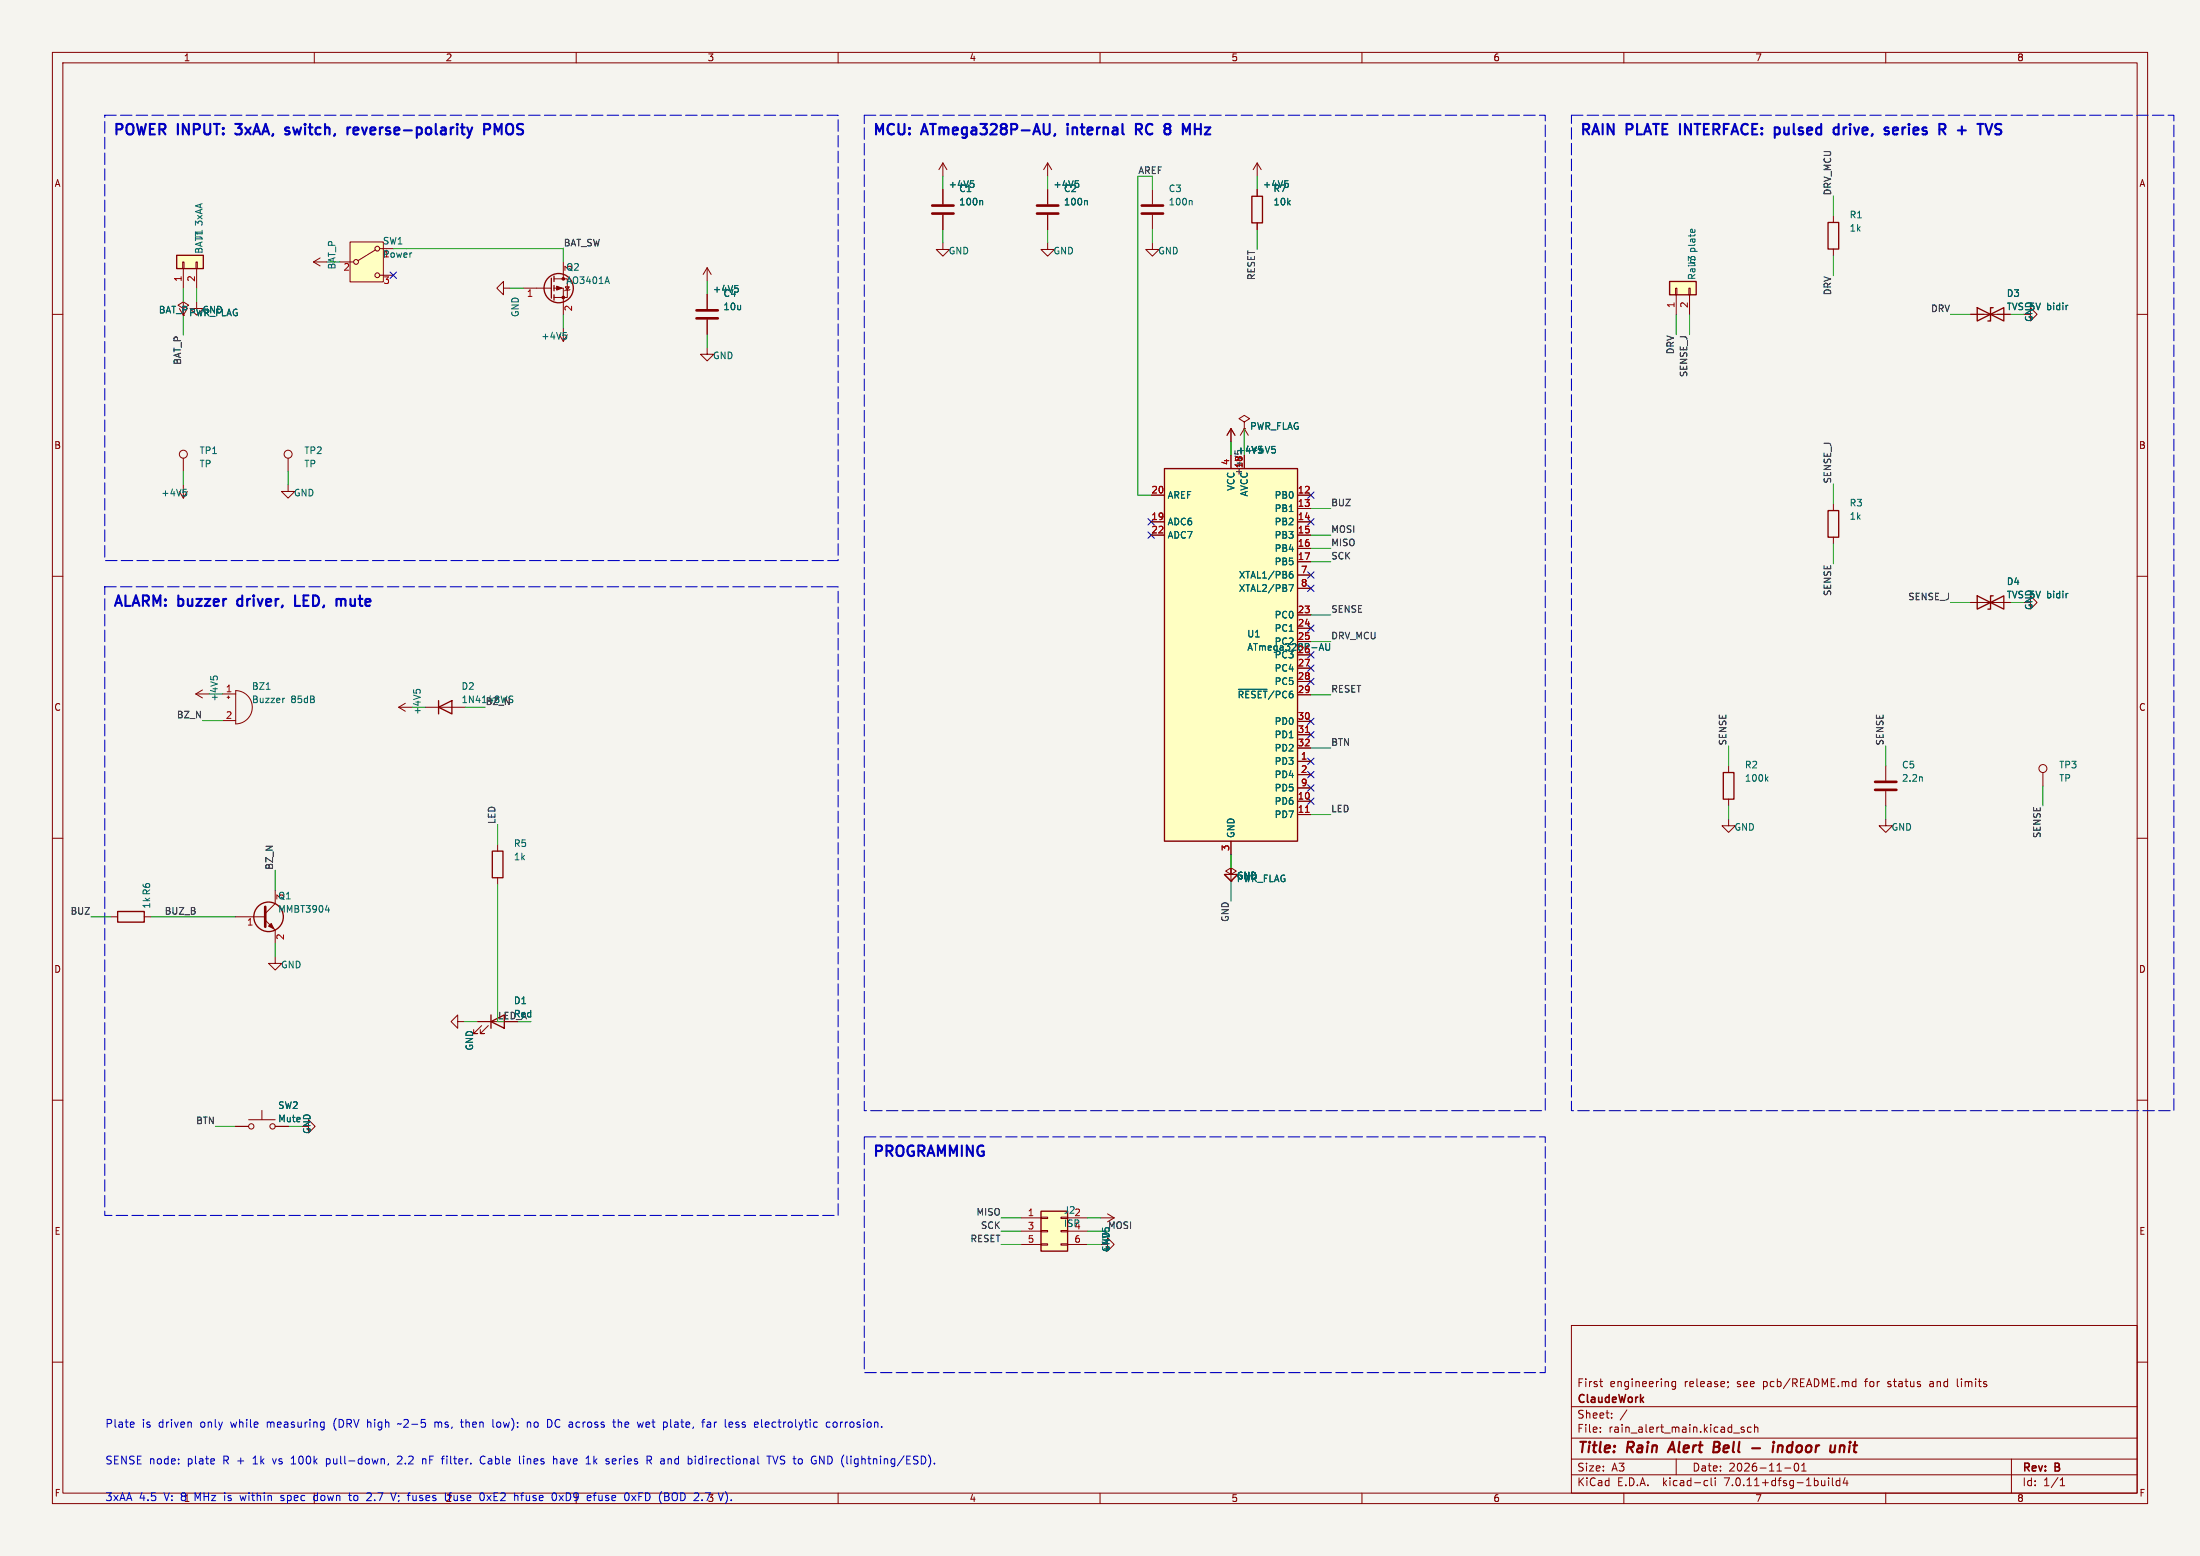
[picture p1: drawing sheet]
<svg xmlns="http://www.w3.org/2000/svg" width="420mm" height="297mm" viewBox="0 0 420 297" stroke-linecap="round" stroke-linejoin="round" font-family="sans-serif">
<path d="M0 0h420v297h-420z" fill="#f5f4ef" stroke="#f5f4ef" stroke-width=".19"/>
<g fill="none" stroke="#840000" stroke-width=".19">
<path d="M10 10h400v277h-400zM12 12h396v273h-396zM60 10v2M110 10v2M160 10v2M210 10v2M260 10v2M310 10v2M360 10v2M180 31.1l-.8 1.3M180 31.1v2.5M180 36.2v2.8"/>
<path d="M180 31.1l.8 1.3M200 31.1l-.8 1.3M200 31.1v2.5M200 36.2v2.8M200 31.1l.8 1.3M220 36.2v2.8M240 31.1l-.8 1.3M240 31.1v2.5M240 36.2v1.3M240 31.1l.8 1.3M10 60h2M34.9 50h.2v1.3h-.2z"/>
<path d="M35 57.6v2.6v-1.3l-1-.6 1-.7 1 .7-1 .6M35 51.3v3.8M37.4 50h.3v1.3h-.3zM37.5 57.6v1.3h1.3l-1.3 1.3-1.2-1.3h1.2M37.5 51.3v3.8M59.8 50l1.3 .8M59.8 50h2.6M61.1 49.2l-1.3 .8M64.9 50h2.6M66.8 46.2h6.4v7.6h-6.4zM71.7 47.7l-3.4 2M72.5 52.5h2.6"/>
<path d="M96.1 55v-1.3l-1.3 1.3 1.3 1.3v-1.3h1.3M99.9 55h5.4M105.8 55h1.7v5.1M105.8 53.2h2.5v3.6h-2.5M107.5 49.9v3.3M107.9 54.7h.8l-.4 .7zM108.8 55.3l-1 .2M135 51.1v2.5M135 56.2v2.8M135 51.1l-.8 1.3M135 51.1l.8 1.3M180 46.3v1.3h1.3l-1.3 1.3-1.3-1.3h1.3"/>
<path d="M180 41v2.8M200 46.3v1.3h1.3l-1.3 1.3-1.3-1.3h1.3M200 41v2.8M220 46.3v1.3h1.3l-1.3 1.3-1.3-1.3h1.3M220 41v2.8M240 42.5v1.3M319.9 55h.2v1.3h-.2zM320 56.3v3.8M322.4 55h.3v1.3h-.3zM322.5 56.3v3.8M350 41.2v1.3M350 47.5v1.3"/>
<path d="M376.2 60h7.6M386.3 60h1.3v-1.3l1.3 1.3-1.3 1.3v-1.3M408 60h2M107.5 62.6v2.6l.8-1.3M135 66.3v1.3h1.3l-1.3 1.3-1.3-1.3h1.3M135 61v2.8M35 87.5v2.5M35 92.5v2.6l.8-1.3M55 92.5v1.3h1.3l-1.3 1.3-1.3-1.3h1.3M55 87.5v2.5M219.8 94.5h2.5M219.8 99.6h2.5"/>
<path d="M235 81.8l-.8 1.3M235 81.8v2.6M235 86.9v2.5M235 81.8l.8 1.3M237.5 80.6l1.1-.7-1.1-.6-1 .6 1 .7v1.2M237.5 81.8h.1M237.5 81.8l-.7 1.3M237.5 81.8v2.6M237.5 81.8l.8 1.3M247.7 94.5h2.5M247.7 97.1h2.5M247.7 99.6h2.5"/>
<path d="M350 96.2v1.3M10 110h2M219.8 102.1h2.5M247.7 102.1h2.5M247.7 104.7h2.5M247.7 107.2h2.5M247.7 117.4h2.5M247.7 119.9h2.5M247.7 109.8h2.5M247.7 112.3h2.5M350 102.5v1.3M376.2 115h7.6"/>
<path d="M386.3 115h1.3v-1.3l1.3 1.3-1.3 1.3v-1.3M408 110h2M37.4 132.5l1.2 .7M37.4 132.5h2.5M38.6 131.7l-1.2 .8M42.5 132.5h2.5M42.5 137.5h2.5M43.3 133.1h.6M43.6 132.8v.5M45 131.8a3.2 3.2 0 0 1 3.2 3.2 3.2 3.2 0 0 1-3.2 3.2zM76.1 135h2.6M76.1 135l1.3 .8"/>
<path d="M77.4 134.2l-1.3 .8M81.2 135h7.6M247.7 122.5h2.5M247.7 127.5h2.5M247.7 130.1h2.5M247.7 132.6h2.5M247.7 137.7h2.5M10 160h2M247.7 145.3h2.5M247.7 152.9h2.5M247.7 155.5h2.5M247.7 147.9h2.5"/>
<path d="M247.7 140.2h2.5M247.7 142.8h2.5M247.7 150.4h2.5M330 156.3v1.3h1.3l-1.3 1.3-1.3-1.3h1.3M330 146.2v1.3M330 152.5v1.3M360 156.3v1.3h1.3l-1.3 1.3-1.3-1.3h1.3M360 146.2v2.8M360 151v2.8M390 147.5v2.5M408 160h2M21.2 175h1.3"/>
<path d="M27.5 175h1.3M44.9 175h5.7M50.6 175.6l1.9 1.9v2.6M52.5 169.9v2.6l-1.9 1.9M95 161.2v1.3M95 167.5v1.3M235 165.6v1.3h1.3l-1.3 1.3-1.3-1.3h1.3l1-.6-1-.7-1 .7 1 .6v1.3M235 168.2h.1M235 160.6v2.5M52.5 182.6v1.3h1.3l-1.3 1.3-1.2-1.3h1.2M87.4 195v-1.3l-1.3 1.3 1.3 1.3v-1.3h1.3M91.2 195h5.1"/>
<path d="M92 195.8l-1.6 1.5h.8h-.8v-.8M93.2 195.8l-1.5 1.5h.8h-.8v-.8M10 210h2M44.9 215h2.6M47.5 213.7h5M50 212v1.7M57.6 215h1.3v-1.3l1.3 1.3-1.3 1.3v-1.3M408 210h2M194.9 232.5h3.8M194.9 235h3.8M194.9 237.5h3.8M198.7 237.4h1.3v.3h-1.3z"/>
<path d="M198.7 234.9h1.3v.2h-1.3zM198.7 232.3h1.3v.3h-1.3zM202.5 237.4h1.3v.3h-1.3zM202.5 234.9h1.3v.2h-1.3zM203.8 232.5h3.8M203.8 235h3.8M203.8 237.5h3.8M210.2 237.5h1.2v-1.2l1.3 1.2-1.3 1.3v-1.3M210.2 232.5h2.5M211.4 231.7l1.3 .8M212.7 232.5l-1.3 .7M10 260h2"/>
<path d="M300 253h108v32h-108zM408 260h2M300 278.5h108M300 274.5h108M300 268.5h108M305.4 263.7h.5M305.5 273.2v.2M305.5 272.5v.1M305.7 264.6l.2 .1M307.7 270.5v.2M307.7 269.8v.1M310.6 269.1l-1.3 1.9"/>
<path d="M319.9 263.8l-.5-.1-.2 .3 .1 .6h.6M319.9 263.7v1.2l-.3 .3-.4-.1M320 278.5v3M329.9 263.8v.1M329.9 264.6l-.1 .3M330.9 273.5h1.2M332.9 272.5l-.3-.1-.2 .2v.2l.5 .2v.3h-.5M334.3 272.5l-.4-.1-.3 .3 .1 .6h.6M334.9 272.5l.3-.1 .3 .1 .1 .9M334.9 271.9v1.5M342.7 279.4l.2-.1a.8 .8 0 0 1 .5 .7 .8 .8 0 0 1-.5 .8 1 1 0 0 1-.2-1.4zM343.9 279.7l.5-.4v1.5"/>
<path d="M353.7 263.8h.6M353.7 264.6h.6M354.3 263.2v1.5M368.4 264.2v.4M373.7 263.2v1.3l.2 .2M384 278.5v6.5M60 285v2M160 285v2M210 285v2M260 285v2M300 281.5h108M310 285v2"/>
<path d="M325.6 282.6l.4 .1M326 283.5l-.4 .1M326.7 282.1v1.3l.2 .2M327.4 282.1v.1M327.4 282.6v1M340.7 280.2h1.2M343.9 280.8h.9M349.1 282.1v.1M349.1 282.6v1M349.8 282.1v1.3l.2 .2M351.2 282.7l-.4-.1-.3 .3 .2 .6h.5M351.2 282.1v1.5"/>
<path d="M352.2 282l-.3 1.1h.9M352.6 282.6v1M360 285v2M393.3 283.6h.9M393.3 282.5l.4-.4v1.5"/>
<circle cx="68" cy="50" r=".46"/>
<circle cx="72" cy="47.5" r=".46"/>
<circle cx="72" cy="52.5" r=".46"/>
<circle cx="35" cy="86.7" r=".76"/>
<circle cx="55" cy="86.7" r=".76"/>
<circle cx="390" cy="146.7" r=".76"/>
<circle cx="48" cy="215" r=".51"/>
<circle cx="52" cy="215" r=".51"/>
</g>
<path d="M319.3 275.2l-.9 2M327.2 276.2h.6M327.8 276.2l.3 .1M328 275.2h-.7l-.2 2 .9-.1M328 276.1l-.2 .1M334.5 276.4h1.5M338.5 275.9l-.1 1.3M338.6 275.2v.2M339.5 276.1a.49 .49 0 0 1 .8 .1l-.1 1M339.5 275.9l-.2 1.3M351.4 276h.7l-.1 1.2" fill="none" stroke="#840000" stroke-width=".4"/>
<g fill="none" stroke="#840000" stroke-width=".25">
<path d="M239 37.5h2v5h-2zM33.7 48.7h5.1v2.6h-5.1zM105.3 53.1v3.8M105.8 52.7v1M105.8 54.5v1M105.8 56.3v1M318.7 53.7h5.1v2.6h-5.1zM349 42.5h2v5h-2zM377.5 58.7v2.6l5-2.6v2.6zM380.5 58.7h-.5v2.6h-.5M222.3 89.4h25.4v71.2h-25.4zM349 97.5h2v5h-2z"/>
<path d="M377.5 113.7v2.6l5-2.6v2.6zM380.5 113.7h-.5v2.6h-.5M83.7 135l2.6-1.3v2.6zM83.7 133.7v2.6M329 147.5h2v5h-2zM22.5 174h5v2h-5zM94 162.5h2v5h-2zM93.7 195l2.6-1.3v2.6zM93.7 193.7v2.6M198.7 231.2h5.1v7.6h-5.1z"/>
<circle cx="106.7" cy="55" r="2.79"/>
<circle cx="51.3" cy="175" r="2.82"/>
</g>
<g fill="none" stroke="#006464" stroke-width=".19">
<path d="M185.3 34.5h.6M185.7 35l.2 .2v.3l-.2 .3M187.4 38.3l.2 .2v.6M205.3 34.5h.6M205.7 35l.2 .2v.3l-.2 .3M207.4 38.3l.2 .2v.6M227.4 38.3l.2 .2v.6M245.3 34.5h.6M245.8 35l.1 .2-.1 .5M115.9 52.8l.4 1.3M140.3 54.5h.6M140.8 55l.1 .2-.1 .5"/>
<path d="M322.8 43.8h.2l.2 .6M107.5 63.5h.6M107.9 64l.3 .2v.3l-.3 .2M35 93.4h.6M35.4 93.9l.2 .2v.3l-.2 .3M242.8 85.2h.6M243.2 85.7l.3 .2v.3l-.3 .3M246.1 111.6h.8l-.5 1.3M246.2 109.7l.4-.1 .2 .2-.1 .5h-.3l-.2-.1M246.7 109.1h-.3l-.2 .3M40.2 129.1v.6M40.7 129.3l.3-.2h.3l.2 .2"/>
<path d="M50.8 131.6h.8M54.3 133.3h-.2M79 131.7v.6M79.4 131.8l.3-.2h.3l.2 .2M97.4 133.5l.4 .1 .1 .3-.2 .2h-.3M97.4 132.8l.5 .1M236.4 131.6h5.5M252 123.8h.6M252.3 122.8l.4 1.3M253.1 122.8v1.1l.3 .2h.3l.1-.2v-1.1M337.2 148.6l.3 .5M337.5 148.3l-.5 .5"/>
<path d="M366.9 148.3l.1 .8M62.1 173.7h.8M62.7 173.3v.8M210.5 234.4v.6"/>
</g>
<path d="M178 39.2h4M198 39.2h4M218 39.2h4M133 59.2h4M178 40.8h4M198 40.8h4M218 40.8h4M133 60.8h4M358 150.8h4M358 149.2h4M50.6 173.1v3.8" fill="none" stroke="#840000" stroke-width=".51"/>
<g fill="#ffffc2" stroke="#ffffc2" stroke-width=".19">
<path d="M198.7 231.2h5.1v7.6h-5.1z"/>
<path d="M222.3 89.4h25.4v71.2h-25.4z"/>
<path d="M318.7 53.7h5.1v2.6h-5.1z"/>
<path d="M33.7 48.7h5.1v2.6h-5.1z"/>
<path d="M66.8 46.2h6.4v7.6h-6.4z"/>
</g>
<path d="M249.2 139.8h.7M249.2 155.1h.7" fill="none" stroke="#a90000" stroke-width=".19"/>
<g fill="#840000" stroke="#840000" stroke-width=".19">
<path d="M51.3 176.8l.5-.5 .5 1z"/>
<path d="M106.3 54.6l1 .4-1 .4z"/>
<circle cx="107.5" cy="56.8" r=".25"/>
<circle cx="107.5" cy="53.2" r=".25"/>
</g>
<g fill="none" stroke="#0000c2" stroke-width=".4">
<path d="M44.9 23.7h1.2M44.9 25.5l.3 .2M54.5 24.9l.7 .2 .1 .2-.1 .3-.6 .1M54.5 24.4l.2-.1 .5 .1M66.9 24.3l-.4 .1-.2 .3M68.1 24.3h-.3l-.3 .3 .1 1 .5 .1M68.4 24.8l-.9 .2M92.4 24.7h.8a.54 .54 0 0 0 .4-.5 .54 .54 0 0 0-.4-.5h-.8v2M95.1 25.1l-.7-1.4v2M200.4 23.7v1.6l-.4 .4M201.4 25.6l-.2 .3M203.8 23.7v.1"/>
<path d="M203.8 24.3v1.4M203.8 23.7h.1l-.1 .1M217.3 24.7l.7 1M217.8 23.7h-.9v2M217.8 24.6l-.9 .1M223.3 23.8v.5M223.3 24.7v.8M228.1 23.7v2M228.1 24.6h1.1M339 24.3h.4l.4 .4M339.8 25.3l-.2 .3-.6 .1M350.2 25.6h.8"/>
<path d="M350.2 24.4l.2-.1 .6 .1M351 23.7v2M362.2 24.4l-.5-.1-.3 .3 .1 1h.7M362.3 24.8l-.9 .2M377.5 23.7h1.1M378 23.7v2M379 23.7l.7 2 .6-2M381.1 24.5l.2 .1a.73 .73 0 0 1 .7 .5v.4l-.3 .2-.8-.1M382 23.7h-.7l-.4 .3M45.4 114.5v1M56.3 113.7v2h1M65.1 114.6l.3-.3 .5 .1 .1 .2"/>
</g>
<g fill="none" stroke="#0000c2" stroke-width=".19">
<path d="M25.4 271.4l.2 .4-.7 .1M25.5 272.4h-.1M55.6 279.4h.9M55.9 278.2l-.3 .2M61.5 271.4l.4 .1M61.9 271.4v1.3l-.3 .2M61.9 272.4h-.4M62.3 279.4h.4M62.3 278.4v1.5M62.7 278.4l-.4 .1M70.2 270.9v1.5M70.2 271.5v.1"/>
<path d="M73.2 278.4l.2 .3v.7M74.2 279.4l-.2 .3M75.9 271.9l.2-.2 .3 .2M76.5 277.9l-.6 .2M76.7 278.6l-.9 .8h.9M80.7 278.4v1M81.2 278.5l-.3-.1-.2 .2M83 271.4v1M83.5 271.4l-.5 .2M87.9 271.4h.6M88.1 270.9v1.3l.4 .2M92.6 278.1a.6 .6 0 0 0-.7 0 .6 .6 0 0 0-.2 .7 .56 .56 0 0 0 .3 .6 .56 .56 0 0 0 .6-.1"/>
<path d="M94.1 270.9v1.3l.2 .2M99.2 279.4h.2M100 277.9v.2M100 278.4v1M100.7 271.6l.2-.2 .3 .1 .1 .9M100.7 271.4v1M104.9 270.9a.81 .81 0 0 1 .5 .8 .81 .81 0 0 1-.5 .7M105.7 278.6l.2-.2 .3 .1 .1 .9M111.9 279.4h.8M117 271.4h.5M117.2 272.2l.3 .2M117.4 278.4h-.3l-.2 .3 .1 .7h.4"/>
<path d="M117.6 278.8l-.7 .1M118 270.9v1.5M118.5 271.4l-.5 .2M122.8 271.4l-.3 1M123.5 277.9h.6l.3 .3-.2 .5h-.7M123.9 278.7l.5 .7M128 270.9v1.3l.2 .2M132.7 277.9v.2M132.7 278.4v1M135 271.5h.6l.1 .9M135.7 271.8l-.5 .1a.29 .29 0 0 0-.3 .3 .29 .29 0 0 0 .3 .2h.5M139.7 271.4l.2 .4-.7 .1"/>
<path d="M139.8 272.4h-.1M145.4 270.9v1.3l.2 .2M146.2 271.5v.9M146.4 277.9h.8M146.8 271.8l-.7 .1M146.8 277.9v1.5M147.5 277.9l.5 1.5 .5-1.5M156.5 277.9l.8 1.5v-1.5M158.5 271.5l-.5-.1-.3 .3 .2 .7h.6M159.1 271.6l.2-.2 .4 .2 .1 .6-.1 .2h-.4l-.2-.1zM53.6 286.4h.1M53.7 285.5v.4"/>
<path d="M60.2 285.4l-.3 .3v.5l.3 .2M66.5 285.4h.6M66.7 284.9v1.3l.4 .2M70.6 284.9l-.5 .1M70.8 285.6l-.8 .8h.9M74.6 284.9l.5 1.5 .5-1.5M86 284.9l-.1 .1M91.7 285.2l.3-.3a.8 .8 0 0 1 .5 .8 .8 .8 0 0 1-.5 .7l-.3-.2M98.7 285.4l.2 .3v.7M99.4 285.4h.6M105.9 284.9a.94 .94 0 0 1 0 1.5M106.7 285.4l.8 1"/>
<path d="M107.5 285.4l-.8 1M113.2 285.4h.6M113.8 284.9l-.3 .3v1.2M120.6 285.4l.8 1M121.4 285.4l-.8 1M126.9 284.9h.5l.2 .2 .1 .3-.3 .3M126.9 285.7h.5M127.4 285.7a.4 .4 0 0 1 .4 .3 .4 .4 0 0 1-.3 .4h-.6M134.6 284.9h1M138.8 285.4v1"/>
</g>
<path d="M20 22h140v85h-140v-85M165 22h130v190h-130v-190M300 22h115v190h-115v-190M20 112h140v120h-140v-120M165 217h130v45h-130v-45" fill="none" stroke="#0000c2" stroke-width=".2" stroke-dasharray="2.2 .8"/>
<g fill="none" stroke="#009600" stroke-width=".19">
<path d="M180 33.6v2.6M200 33.6v2.6M217.2 33.6v60.9h2.6M220 33.6v2.6M240 33.6v2.6M350 37.4v3.8M35 55.1v2.5M37.5 55.1v2.5M75.1 47.5h32.4M97.4 55h2.5M107.5 47.4v2.5M135 53.6v2.6"/>
<path d="M180 43.8v2.5M200 43.8v2.5M220 43.8v2.5M240 43.8v3.8M350 48.8v3.8M372.4 60h3.8M35 60.2v3.8M107.5 60.1v2.5M135 63.8v2.5M320 60.1v3.8M322.5 60.1v3.8M35 90v2.5"/>
<path d="M55 90v2.5M235 84.4v2.5M237.5 81.8v5.1M250.2 97.1h3.9M350 92.4v3.8M250.2 117.4h3.9M250.2 107.2h3.9M250.2 104.7h3.9M250.2 102.1h3.9M350 103.8v3.8M372.4 115h3.8M38.6 137.5h3.9"/>
<path d="M39.9 132.5h2.6M78.7 135h2.5M88.8 135h3.8M250.2 132.6h3.9M250.2 122.5h3.9M95 157.4v3.8M250.2 142.8h3.9M250.2 155.5h3.9M330 142.4v3.8M330 153.8v2.5M360 142.4v3.8M360 153.8v2.5"/>
<path d="M390 150v3.8M17.4 175h3.8M28.8 175h16.1M52.5 166.1v3.8M95 168.8v26.2h6.4M235 163.1v2.5M235 168.2v3.8M52.5 180.1v2.5M88.7 195h2.5M41.1 215h3.8M55.1 215h2.5M191.1 237.5h3.8"/>
<path d="M191.1 235h3.8M191.1 232.5h3.8M207.6 237.5h2.6M207.6 235h3.8M207.6 232.5h2.6"/>
</g>
<g fill="none" stroke="#000084" stroke-width=".19">
<path d="M74.5 51.9l1.2 1.2M75.7 51.9l-1.2 1.2M219.2 99l1.2 1.2M220.4 99l-1.2 1.2M249.6 93.9l1.2 1.2M249.6 99l1.2 1.2M250.8 93.9l-1.2 1.2M250.8 99l-1.2 1.2M219.2 101.5l1.2 1.2M220.4 101.5l-1.2 1.2M249.6 119.3l1.2 1.2M249.6 109.2l1.2 1.2"/>
<path d="M249.6 111.7l1.2 1.2M250.8 119.3l-1.2 1.2M250.8 109.2l-1.2 1.2M250.8 111.7l-1.2 1.2M249.6 124.4l1.2 1.2M249.6 126.9l1.2 1.2M249.6 137.1l1.2 1.2M249.6 139.6l1.2 1.2M249.6 129.5l1.2 1.2M250.8 124.4l-1.2 1.2M250.8 126.9l-1.2 1.2M250.8 137.1l-1.2 1.2"/>
<path d="M250.8 139.6l-1.2 1.2M250.8 129.5l-1.2 1.2M249.6 144.7l1.2 1.2M249.6 147.3l1.2 1.2M249.6 152.3l1.2 1.2M249.6 149.8l1.2 1.2M250.8 144.7l-1.2 1.2M250.8 147.3l-1.2 1.2M250.8 152.3l-1.2 1.2M250.8 149.8l-1.2 1.2"/>
</g>
<g font-size="2.8" fill="#0000c2">
<text x="21.5" y="26.3">POWER</text>
<text x="34" y="26.3">INPUT:</text>
<text x="46" y="26.3">3xAA,</text>
<text x="56.2" y="26.3">switch,</text>
<text x="68.8" y="26.3">reverse-polarity</text>
<text x="95.7" y="26.3">PMOS</text>
<text x="166.5" y="26.3">MCU:</text>
<text x="176.2" y="26.3">ATmega328P-AU,</text>
<text x="204.7" y="26.3">internal</text>
<text x="218.5" y="26.3">RC</text>
<text x="224.8" y="26.3">8</text>
<text x="229.1" y="26.3">MHz</text>
<text x="301.5" y="26.3">RAIN</text>
<text x="310.6" y="26.3">PLATE INTERFACE:</text>
<text x="340.5" y="26.3">pulsed</text>
<text x="352.6" y="26.3">drive,</text>
<text x="363.1" y="26.3">series</text>
<text x="374.3" y="26.3">R</text>
<text x="378.6" y="26.3">+</text>
<text x="21.5" y="116.4">ALARM: buzzer</text>
<text x="46.2" y="116.4">driver,</text>
<text x="58" y="116.4">LED,</text>
<text x="66.7" y="116.4">mute</text>
<text x="166.5" y="221.4">PROGRAMMING</text>
</g>
<g font-size="2.8" fill="#840000">
<text x="301" y="277.9">Title:</text>
<text x="310.6" y="277.9">Rain</text>
<text x="319.5" y="277.9">Alert</text>
<text x="328.7" y="277.9">Bell</text>
<text x="341.7" y="277.9">indoor</text>
<text x="353.4" y="277.9">unit</text>
</g>
<g font-size="2.1" fill="#840000">
<text x="301" y="268.2">ClaudeWork</text>
<text x="301" y="265">First</text>
<text x="307.3" y="265">engineering</text>
<text x="321.6" y="265">release;</text>
<text x="331.7" y="265">see</text>
<text x="336.8" y="265">pcb/README.md</text>
<text x="356.5" y="265">for</text>
<text x="360.9" y="265">status</text>
<text x="369.1" y="265">and</text>
<text x="374.5" y="265">limits</text>
<text x="301" y="273.7">File:</text>
<text x="301" y="271">Sheet:</text>
<text x="307.1" y="273.7">rain_alert_main.kicad_sch</text>
<text x="301" y="281.1">Size:</text>
<text x="307.6" y="281.1">A3</text>
<text x="323" y="281.1">Date:</text>
<text x="330" y="281.1">2026-11-01</text>
<text x="386" y="281.3">Rev:</text>
<text x="392.4" y="281.3">B</text>
<text x="301" y="283.9">KiCad</text>
<text x="308.7" y="283.9">E.D.A.</text>
<text x="317.6" y="283.9">kicad-cli</text>
<text x="329.5" y="283.9">7.0.11+dfsg-1build4</text>
<text x="386" y="283.9">Id:</text>
<text x="390.1" y="283.9">1/1</text>
</g>
<g font-size="2.1" fill="#0000c2">
<text x="20" y="272.7">Plate</text>
<text x="27.1" y="272.7">is</text>
<text x="30.3" y="272.7">driven</text>
<text x="38.4" y="272.7">only</text>
<text x="44.3" y="272.7">while</text>
<text x="51.4" y="272.7">measuring</text>
<text x="64.2" y="272.7">(DRV</text>
<text x="70.8" y="272.7">high</text>
<text x="76.9" y="272.7">~2-5</text>
<text x="84" y="272.7">ms,</text>
<text x="89.2" y="272.7">then</text>
<text x="95.4" y="272.7">low):</text>
<text x="102.1" y="272.7">no</text>
<text x="106.1" y="272.7">DC across</text>
<text x="119.1" y="272.7">the</text>
<text x="123.9" y="272.7">wet</text>
<text x="128.9" y="272.7">plate,</text>
<text x="136.5" y="272.7">far</text>
<text x="141" y="272.7">less</text>
<text x="146.8" y="272.7">electrolytic</text>
<text x="160.7" y="272.7">corrosion.</text>
<text x="20" y="279.7">SENSE node:</text>
<text x="35.8" y="279.7">plate</text>
<text x="42.8" y="279.7">R +</text>
<text x="48.7" y="279.7">1k</text>
<text x="52.7" y="279.7">vs</text>
<text x="56.3" y="279.7">100k</text>
<text x="63.1" y="279.7">pull-down,</text>
<text x="76.9" y="279.7">2.2</text>
<text x="81.8" y="279.7">nF</text>
<text x="85.7" y="279.7">filter.</text>
<text x="93.2" y="279.7">Cable</text>
<text x="100.8" y="279.7">lines</text>
<text x="107.4" y="279.7">have</text>
<text x="113.9" y="279.7">1k</text>
<text x="117.8" y="279.7">series</text>
<text x="125.7" y="279.7">R and</text>
<text x="133.9" y="279.7">bidirectional</text>
<text x="149.3" y="279.7">TVS to</text>
<text x="158" y="279.7">GND (lightning/ESD).</text>
<text x="20" y="286.7">3xAA</text>
<text x="26.5" y="286.7">4.5</text>
<text x="31.4" y="286.7">V: 8</text>
<text x="37.4" y="286.7">MHz</text>
<text x="43.2" y="286.7">is</text>
<text x="46.4" y="286.7">within</text>
<text x="54.3" y="286.7">spec</text>
<text x="60.8" y="286.7">down</text>
<text x="67.7" y="286.7">to</text>
<text x="71.2" y="286.7">2.7</text>
<text x="76.1" y="286.7">V; fuses</text>
<text x="86.6" y="286.7">lfuse</text>
<text x="93.4" y="286.7">0xE2</text>
<text x="100.1" y="286.7">hfuse</text>
<text x="107.5" y="286.7">0xD9</text>
<text x="114.4" y="286.7">efuse</text>
<text x="121.7" y="286.7">0xFD</text>
<text x="128.4" y="286.7">(BOD</text>
<text x="135.3" y="286.7">2.7</text>
<text x="140.2" y="286.7">V).</text>
</g>
<g font-size="1.8" fill="#840000">
<text x="35" y="11.9">1</text>
<text x="85" y="11.9">2</text>
<text x="135" y="11.9">3</text>
<text x="185" y="11.9">4</text>
<text x="235" y="11.9">5</text>
<text x="285" y="11.9">6</text>
<text x="335" y="11.9">7</text>
<text x="385" y="11.9">8</text>
<text x="10.3" y="35.9">A</text>
<text x="408.3" y="35.9">A</text>
<text x="10.3" y="85.9">B</text>
<text x="408.2" y="85.9">B</text>
<text x="238" y="124.4">ATmega328P-AU</text>
<text x="10.3" y="135.9">C</text>
<text x="408.2" y="135.9">C</text>
<text x="10.3" y="185.9">D</text>
<text x="408.2" y="185.9">D</text>
<text x="95" y="194.7">LED_A</text>
<text x="53" y="214.4">Mute</text>
<text x="10.3" y="235.9">E</text>
<text x="408.3" y="235.9">E</text>
<text x="10.3" y="285.9">F</text>
<text x="135" y="286.9">3</text>
<text x="185" y="286.9">4</text>
<text x="235" y="286.9">5</text>
<text x="285" y="286.9">6</text>
<text x="335" y="286.9">7</text>
<text x="385" y="286.9">8</text>
<text x="408.3" y="285.9">F</text>
</g>
<g font-size="1.8" fill="#009600">
<text x="217.2" y="33.3">AREF</text>
<text x="107.5" y="47.1">BAT_SW</text>
<text x="64.2" y="51.5" transform="rotate(-90 64.2 51.5)">BAT_P</text>
</g>
<g font-size="1.8" fill="#006464">
<text x="181" y="36.1">+4V5</text>
<text x="183" y="36.9">C1</text>
<text x="183" y="39.4">100n</text>
<text x="201" y="36.1">+4V5</text>
<text x="203" y="36.9">C2</text>
<text x="203" y="39.4">100n</text>
<text x="223" y="36.9">C3</text>
<text x="223" y="39.4">100n</text>
<text x="241" y="36.1">+4V5</text>
<text x="243" y="36.9">R7</text>
<text x="243" y="39.4">10k</text>
<text x="353" y="41.9">R1</text>
<text x="38.9" y="46" transform="rotate(-90 38.9 46)">J1</text>
<text x="73" y="46.9">SW1</text>
<text x="353" y="44.4">1k</text>
<text x="38.9" y="48.5" transform="rotate(-90 38.9 48.5)">BATT 3xAA</text>
<text x="73" y="49.4">Power</text>
<text x="73.1" y="49.4">1</text>
<text x="108" y="51.9">Q2</text>
<text x="109.5" y="51.9" transform="rotate(-90 109.5 51.9)">3</text>
<text x="181" y="48.8">GND</text>
<text x="201" y="48.8">GND</text>
<text x="221" y="48.8">GND</text>
<text x="323.9" y="53.5" transform="rotate(-90 323.9 53.5)">Rain</text>
<text x="323.9" y="51" transform="rotate(-90 323.9 51)">J3 plate</text>
<text x="108" y="54.4">AO3401A</text>
<text x="136" y="56.1">+4V5</text>
<text x="138" y="56.9">C4</text>
<text x="138" y="59.4">10u</text>
<text x="383" y="56.9">D3</text>
<text x="383" y="59.4">TVS 5V</text>
<text x="390.9" y="59.4">bidir</text>
<text x="30.2" y="60">BAT_P</text>
<text x="36" y="60.6">PWR_FLAG</text>
<text x="38.5" y="60">GND</text>
<text x="99.2" y="60.6" transform="rotate(-90 99.2 60.6)">GND</text>
<text x="103.2" y="65">+4V5</text>
<text x="388.2" y="61.5" transform="rotate(-90 388.2 61.5)">GND</text>
<text x="136" y="68.8">GND</text>
<text x="238.5" y="82.2">PWR_FLAG</text>
<text x="38" y="86.9">TP1</text>
<text x="38" y="89.4">TP</text>
<text x="58" y="86.9">TP2</text>
<text x="58" y="89.4">TP</text>
<text x="236" y="86.8">+4V5</text>
<text x="238.5" y="86.8">+4V5</text>
<text x="30.7" y="94.9">+4V5</text>
<text x="56" y="94.9">GND</text>
<text x="222.8" y="95.4">AREF</text>
<text x="235.9" y="93.8" transform="rotate(-90 235.9 93.8)">VCC</text>
<text x="237.2" y="90.9" transform="rotate(-90 237.2 90.9)">+4V5</text>
<text x="238.4" y="94.9" transform="rotate(-90 238.4 94.9)">AVCC</text>
<text x="243.2" y="95.4">PB0</text>
<text x="222.8" y="100.5">ADC6</text>
<text x="243.2" y="97.9">PB1</text>
<text x="243.2" y="100.5">PB2</text>
<text x="353" y="96.9">R3</text>
<text x="353" y="99.4">1k</text>
<text x="222.8" y="103">ADC7</text>
<text x="243.2" y="103">PB3</text>
<text x="243.2" y="105.5">PB4</text>
<text x="236.4" y="110.6">XTAL1/PB6</text>
<text x="236.4" y="113.2">XTAL2/PB7</text>
<text x="243.2" y="108.1">PB5</text>
<text x="383" y="111.9">D4</text>
<text x="243.2" y="118.2">PC0</text>
<text x="383" y="114.4">TVS 5V</text>
<text x="388.2" y="116.5" transform="rotate(-90 388.2 116.5)">GND</text>
<text x="390.9" y="114.4">bidir</text>
<text x="238" y="121.9">U1</text>
<text x="243.2" y="120.8">PC1</text>
<text x="243.2" y="123.3">PC2</text>
<text x="243.2" y="125.9">PC3</text>
<text x="48" y="131.9">BZ1</text>
<text x="88" y="131.9">D2</text>
<text x="243.2" y="128.4">PC4</text>
<text x="243.2" y="130.9">PC5</text>
<text x="41.8" y="134" transform="rotate(-90 41.8 134)">+4V5</text>
<text x="48" y="134.4">Buzzer</text>
<text x="55.5" y="134.4">85dB</text>
<text x="80.5" y="136.5" transform="rotate(-90 80.5 136.5)">+4V5</text>
<text x="88" y="134.4">1N4148WS</text>
<text x="236.2" y="133.5">~{RESET}/PC6</text>
<text x="243.2" y="138.6">PD0</text>
<text x="243.2" y="141.1">PD1</text>
<text x="243.2" y="143.6">PD2</text>
<text x="243.2" y="146.2">PD3</text>
<text x="243.2" y="148.7">PD4</text>
<text x="333" y="146.9">R2</text>
<text x="333" y="149.4">100k</text>
<text x="363" y="146.9">C5</text>
<text x="363" y="149.4">2.2n</text>
<text x="393" y="146.9">TP3</text>
<text x="393" y="149.4">TP</text>
<text x="243.2" y="153.8">PD6</text>
<text x="243.2" y="151.3">PD5</text>
<text x="98" y="161.9">R5</text>
<text x="235.9" y="160.1" transform="rotate(-90 235.9 160.1)">GND</text>
<text x="243.2" y="156.3">PD7</text>
<text x="331" y="158.8">GND</text>
<text x="361" y="158.8">GND</text>
<text x="98" y="164.4">1k</text>
<text x="28.9" y="173.5" transform="rotate(-90 28.9 173.5)">1k R6</text>
<text x="53" y="171.9">Q1</text>
<text x="54.5" y="171.9" transform="rotate(-90 54.5 171.9)">3</text>
<text x="236" y="168.6">PWR_FLAG</text>
<text x="236" y="168">GND</text>
<text x="53" y="174.4">MMBT3904</text>
<text x="53.5" y="185">GND</text>
<text x="98" y="191.9">D1</text>
<text x="98" y="194.4">Red</text>
<text x="90.5" y="200.6" transform="rotate(-90 90.5 200.6)">GND</text>
<text x="53" y="211.9">SW2</text>
<text x="59.5" y="216.5" transform="rotate(-90 59.5 216.5)">GND</text>
<text x="203" y="231.9">J22</text>
<text x="203" y="234.4">ISP</text>
<text x="205" y="234.7">4</text>
<text x="211.4" y="234.7">MOSI</text>
<text x="212" y="239.3" transform="rotate(-90 212 239.3)">+4V5</text>
<text x="212" y="239.1" transform="rotate(-90 212 239.1)">GND</text>
</g>
<g font-size="1.8" fill="#0f0f0f">
<text x="349.7" y="37.4" transform="rotate(-90 349.7 37.4)">DRV_MCU</text>
<text x="239.7" y="53.6" transform="rotate(-90 239.7 53.6)">RESET</text>
<text x="349.7" y="56.5" transform="rotate(-90 349.7 56.5)">DRV</text>
<text x="368.5" y="59.7">DRV</text>
<text x="34.7" y="69.7" transform="rotate(-90 34.7 69.7)">BAT_P</text>
<text x="319.7" y="67.7" transform="rotate(-90 319.7 67.7)">DRV</text>
<text x="322.2" y="72.1" transform="rotate(-90 322.2 72.1)">SENSE_J</text>
<text x="349.7" y="92.4" transform="rotate(-90 349.7 92.4)">SENSE_J</text>
<text x="254.1" y="96.7">BUZ</text>
<text x="254.1" y="101.8">MOSI</text>
<text x="254.1" y="106.9">SCK</text>
<text x="254.1" y="104.3">MISO</text>
<text x="349.7" y="113.9" transform="rotate(-90 349.7 113.9)">SENSE</text>
<text x="254.1" y="117">SENSE</text>
<text x="364.2" y="114.7">SENSE_J</text>
<text x="254.1" y="122.1">DRV_MCU</text>
<text x="33.7" y="137.2">BZ_N</text>
<text x="92.6" y="134.7">BZ_N</text>
<text x="254.1" y="132.3">RESET</text>
<text x="254.1" y="142.4">BTN</text>
<text x="329.7" y="142.4" transform="rotate(-90 329.7 142.4)">SENSE</text>
<text x="359.7" y="142.4" transform="rotate(-90 359.7 142.4)">SENSE</text>
<text x="254.1" y="155.1">LED</text>
<text x="94.7" y="157.4" transform="rotate(-90 94.7 157.4)">LED</text>
<text x="389.7" y="160.1" transform="rotate(-90 389.7 160.1)">SENSE</text>
<text x="52.2" y="166.1" transform="rotate(-90 52.2 166.1)">BZ_N</text>
<text x="13.4" y="174.7">BUZ</text>
<text x="31.3" y="174.7">BUZ_B</text>
<text x="234.7" y="176.1" transform="rotate(-90 234.7 176.1)">GND</text>
<text x="37.3" y="214.7">BTN</text>
<text x="186.3" y="232.1">MISO</text>
<text x="185.2" y="237.2">RESET</text>
<text x="187.2" y="234.7">SCK</text>
</g>
<g font-size="1.8" fill="#a90000">
<text x="34.7" y="53.9" transform="rotate(-90 34.7 53.9)">1</text>
<text x="37.3" y="53.9" transform="rotate(-90 37.3 53.9)">2</text>
<text x="65.5" y="52">2</text>
<text x="73.1" y="54.5">3</text>
<text x="100.5" y="57">1</text>
<text x="109.5" y="59.5" transform="rotate(-90 109.5 59.5)">2</text>
<text x="319.7" y="58.9" transform="rotate(-90 319.7 58.9)">1</text>
<text x="322.3" y="58.9" transform="rotate(-90 322.3 58.9)">2</text>
<text x="234.7" y="88.9" transform="rotate(-90 234.7 88.9)">4</text>
<text x="237.3" y="89.5" transform="rotate(-90 237.3 89.5)">18</text>
<text x="219.7" y="94.3">20</text>
<text x="247.7" y="94.3">12</text>
<text x="219.7" y="99.3">19</text>
<text x="219.7" y="101.9">22</text>
<text x="247.7" y="96.8">13</text>
<text x="247.7" y="99.3">14</text>
<text x="247.7" y="101.9">15</text>
<text x="247.7" y="104.4">16</text>
<text x="247.7" y="107">17</text>
<text x="248.3" y="109.5">7</text>
<text x="248.3" y="112">8</text>
<text x="247.7" y="117.1">23</text>
<text x="247.7" y="119.7">24</text>
<text x="247.7" y="122.2">25</text>
<text x="247.7" y="124.7">26</text>
<text x="247.7" y="127.3">27</text>
<text x="247.7" y="129.8">28</text>
<text x="43" y="132.2">1</text>
<text x="43" y="137.3">2</text>
<text x="247.7" y="132.4">29</text>
<text x="247.7" y="137.4">30</text>
<text x="247.7" y="140">31</text>
<text x="247.7" y="142.5">32</text>
<text x="248.3" y="145.1">1</text>
<text x="248.3" y="147.6">2</text>
<text x="247.7" y="152.7">10</text>
<text x="247.7" y="155.2">11</text>
<text x="248.3" y="150.1">9</text>
<text x="234.7" y="162.5" transform="rotate(-90 234.7 162.5)">3</text>
<text x="47.1" y="177">1</text>
<text x="54.5" y="179.5" transform="rotate(-90 54.5 179.5)">2</text>
<text x="196.1" y="232.2">1</text>
<text x="196.1" y="234.7">3</text>
<text x="196.1" y="237.3">5</text>
<text x="205" y="237.3">6</text>
</g>
<g font-size="1.8" fill="#0000c2">
<text x="35" y="286.9">1</text>
<text x="85" y="286.9">2</text>
</g>
</svg>
